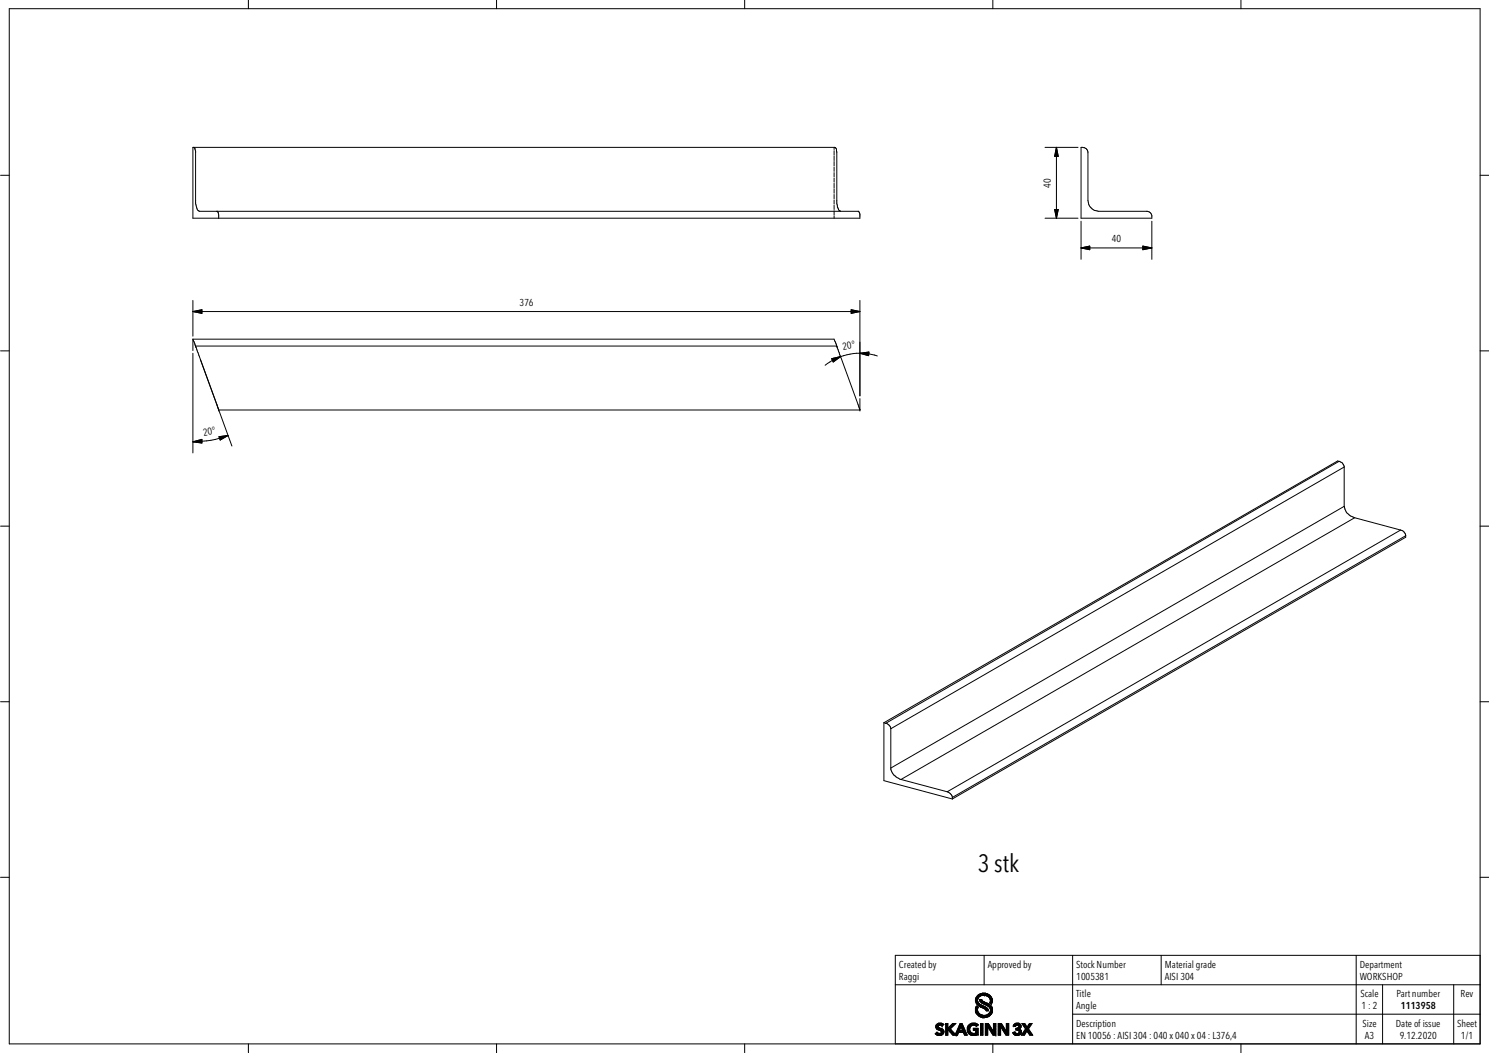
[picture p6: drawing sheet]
<svg xmlns="http://www.w3.org/2000/svg" width="420mm" height="297mm" viewBox="0 0 420 297" stroke-linecap="round" stroke-linejoin="round" font-family="sans-serif">
<g fill="none" stroke="#000" stroke-width=".28">
<path d="M70.1 0v2.5M140.1 0v2.5M210.1 0v2.5M280.2 0v2.5M350.2 0v2.5M2.6 2.5h415v292h-415zM.2 49.4h2.4M54.6 41.6l.4 .3 .2 .7v14.8l.5 1.8 .6 .4h185.9l.4 .8v1.2h-188.2v-20h181.1l.5 .3 .1 .9v14.6l.5 1.8 .6 .4M61.3 59.6l.3 .5 .1 1.5M235.4 41.6v.6M235.4 42.5v1.3M235.4 44v1.3"/>
<path d="M235.4 45.6v1.2M235.4 47.2v1.1M235.4 48.7v1.2M235.4 50.2v1.2M235.4 51.7v1.3M235.4 53.3v1.2M235.4 54.9v1.1M235.4 56.4v1.2M235.4 57.9v1.2M235.4 59.4v1.3M294.9 41.6h9.3M297.6 59.1h1l-.5 2.5z"/>
<path d="M298.1 41.6l.5 2.5h-1zM298.1 41.6v20M305 41.6a1.77 1.77 0 0 1 2 1.2v13.8a3.1 3.1 0 0 0 3 3h13.8l.7 .3 .4 .5 .1 1.2h-20zM417.6 49.4h2.6M235.4 61v.6M294.9 61.6h9.3M305 69.9l2.5-.5v1zM305 62.4v10.8M305 69.9h20M322.5 69.4l2.5 .5-2.5 .5zM325 62.4v10.8M.2 99h2.4"/>
<path d="M54.4 87.9l2.6-.5v1zM54.4 95.7h181l.7 1.9M54.4 95.7l7.3 20M54.4 84.8v10M54.4 95.7v3.2M54.4 99.7v28.1M54.4 87.9h188.2M55.2 97.6h.1M55.2 97.6h180.9M236.1 97.6h.1M236.1 97.6l6.5 17.9M240.2 87.4l2.4 .5-2.4 .5z"/>
<path d="M242.6 99.7l2.6-.4-.1 1zM242.6 84.8v26.9M242.6 99.7l2.6 .1 2.4 .6M242.6 99.7h-1.8l-3.6 .9M417.6 99h2.6M56.5 101.4l8.9 24.4M61.7 115.7h.1M61.7 115.7h180.9M234.7 101.2l2.5-.6-2.1 1.5zM237.2 100.6l-2.3 1-2.1 1.4M242.6 115.7h.1M242.6 112.4v3.3"/>
<path d="M54.4 124.6l2.6-.6v1zM61.8 123.2l2.5-.3-2.2 1.2zM64.3 122.9a26.1 26.1 0 0 1-9.9 1.7M377.9 130.1l-.5-.1-128 73.9M377.9 130.1l.9 .5 .5 1v11.2M377.9 130.1l-128 73.9M379.3 131.7l-127.9 73.9M.2 148.4h2.4M379.3 142.8a4.1 4.1 0 0 0 3 3.2M379.3 142.8l-127.9 73.9M382.3 146l12.9 3.5M382.3 146l-128.1 73.9"/>
<path d="M395.2 149.5l.9 .5a1.61 1.61 0 0 1 .6 1.6l-128 73.8M395.2 149.5l-127.9 73.9M396.7 151.1l-128 73.9M417.6 148.4h2.6M.2 198h2.4M417.6 198h2.6M249.4 203.9l.5 .1M249.4 203.9v16.3l19.3 5.2M249.9 204l.8 .4 .7 1v11.6a4 4 0 0 0 2.8 2.9M254.2 219.9l13.1 3.5M267.3 223.4l1.1 .7 .3 .7v.6M.2 247.5h2.4"/>
<path d="M417.6 247.5h2.6M252.6 277.8h165M277.7 269.5v8.3M302.7 269.5v25M327.6 269.5v8.3M382.7 269.5v25M390.1 277.8v16.7M410.2 277.8v16.7M417.6 269.5h-165v25M70.1 294.5v2.5M140.1 294.5v2.5M210.1 294.5v2.5"/>
<path d="M264.1 289.8l.2 .5M264.1 289.4v.4M264.1 291.8l.4 .2M264.3 290.3l.4 .2M264.4 291.2h.1M264.4 291.2l-.5 .5M264.4 291.2l.2 .1M264.4 291.2l-.5 .4 .2 .2M264.5 291.3l-.4 .4M264.5 288.8l-.3 .3M264.5 292l.2 .1M264.6 291.3l-.5 .5"/>
<path d="M264.6 291.3l.2 .2M264.7 291.4l-.5 .5M264.7 290.5l.5 .2M264.7 289.6l-.5 .6M264.7 292.1h.6M264.7 289.6l.1 .2M264.7 289.5v.1M264.8 291.5l-.5 .4M264.8 289.8l-.5 .5M264.8 288.6l-.7 .8M264.8 288.6h.8M264.8 291.5h.6"/>
<path d="M264.8 289.8l.1 .1M264.9 289.9l-.4 .5M264.9 289.9l.4 .2M265 291.5l-.5 .5M265.1 289.9l-.5 .5M265.1 289.2l-1 .9M265.1 288.6l-1 1M265.2 291.5l-.6 .5M265.2 290l-.5 .5M265.2 288.6l-1.1 1.2M265.2 289.1l.4 .1M265.2 289.1l-.1 .1"/>
<path d="M265.2 290.7h.1M265.3 290.1l-.5 .5M265.3 290.1l.7 .2M265.3 290.7l.3 .2M265.4 288.6l-1.3 1.3M265.5 290.1l-.5 .5M265.6 290.9v.5l-.9 .7M265.6 290.2l-.5 .5M265.6 288.6l-.5 .6M265.6 289.2l.2 .3M265.6 288.6l.7 .4M265.8 290.2l-.6 .5"/>
<path d="M265.8 288.6l-.6 .5M265.8 289.5h.1M265.8 290.2l-.5 .5M265.9 288.7l-.5 .5M265.9 291.8l-.6 .3M266 290.3l-.5 .5M266 288.8l-.4 .4M266 290.3l.3 .4M266.1 290.4l-.5 .5M266.1 288.9l-.4 .4M266.2 290.5l-.5 .5M266.3 290.7h.1"/>
<path d="M266.3 290.7v.8l-.5 .4M266.3 290.7l-1.4 1.4M266.3 290.7l-.7 .6M266.3 289l-.5 .4M266.3 289l-.5 .5M266.3 291.3l-.7 .8M266.3 291.1l-1 1M266.3 290.9l-1.2 1.2M266.9 288.7h.1M266.9 288.7h.6M266.9 288.7v3.3M267 288.7l-.1 .2"/>
<path d="M267.2 288.7l-.3 .4M267.5 290.5v1.5h-.6M267.5 288.7v1.4l1.3-1.4h.9l-1.6 1.5 1.5 1.6M267.5 291.8l-.3 .2M267.5 291.6l-.5 .4M267.5 291.4l-.6 .6M267.5 291.3l-.6 .6M267.5 291.1l-.6 .6M267.5 290.8l-.6 .7M267.5 290.7l-.6 .6M267.5 290.5l-.6 .7M267.5 289.9l-.6 .7"/>
<path d="M267.5 289.7l-.6 .7M267.5 289.6l-.6 .6M267.5 289.4l-.6 .7M267.5 289.1l-.6 .8M267.5 289l-.6 .6M267.5 288.8l-.6 .7M267.5 288.7l-.6 .6M267.5 290.5l1.4 1.5M268.2 290.3l-.4 .4M268.3 290.4l-.4 .5M268.4 290.5l-.4 .5M268.5 290.6l-.5 .5"/>
<path d="M268.6 290.7l-.5 .5M268.6 290.8l-.4 .5M268.7 290.9l-.4 .4M268.8 291l-.4 .4M268.9 292h1.3M268.9 291.1l-.4 .5M268.9 288.7l-2 2M269 291.2l-.4 .5M269.1 291.4l-.4 .4M269.1 291.3l-.5 .5M269.1 288.7l-2.2 2.3M269.3 291.5l-.5 .4"/>
<path d="M269.3 288.7l-1.8 1.8M269.4 291.6l-.5 .4M269.5 291.7l-.4 .3M269.5 288.7l-1.9 1.9M269.6 291.8l-.3 .2M269.7 288.7l-2 2M269.8 292h.1M270.3 291.7l-.3 .3M270.4 291.4l-.6 .6M270.8 290.7l-1.3 1.3M270.8 290.7h.8M270.8 290.5l-1.1 1.2"/>
<path d="M270.9 288.7h.1M270.9 288.7h.5l1.6 3.3h-.8l-.3-.7h-1.4l-.3 .7M270.9 290.2l-1.2 1.2M270.9 288.7l-1.3 3.1M271 290.7l-1.3 1.3M271.1 289.9l-1.2 1.2M271.2 290.7l-.6 .6M271.2 289.6l-1.1 1.1M271.2 288.7l-.4 .4M271.2 289.6l-.4 1.1M271.2 289.6l.4 1.1M271.3 290.7l-.5 .6"/>
<path d="M271.3 288.7l-.7 .7M271.5 290.7l-.6 .6M271.5 288.9l-1.2 1.2M271.5 288.7l-1 1M271.6 289l-1.4 1.4M271.7 289.1l-.5 .5M271.7 289.2l-.4 .5M271.8 289.4l-.5 .4M271.9 289.6l-.5 .6M271.9 289.5l-.6 .5M271.9 289.7l-.5 .5M272 290l-.5 .5"/>
<path d="M272 289.9l-.5 .5M272.1 290.2l-.5 .5M272.2 290.4l-.9 .9M272.2 290.2l-1 1.1M272.3 290.5l-.8 .8M272.4 290.8l-.5 .5M272.4 290.7l-.7 .6M272.4 291.1l-.5 .5M272.4 290.9l-.5 .5M272.5 291.2l-.5 .5M272.6 291.3l-.5 .5M272.7 291.6l-.4 .4"/>
<path d="M272.7 291.4l-.6 .5M272.8 291.7l-.4 .3M272.9 291.9l-.1 .1M272.9 291.8l-.3 .2M273 290.9l.2 .4M273 289.8v1.1M273.2 291.3l.1 .2M273.3 291.5l.4 .3M273.6 290.5l-.6 .6M273.6 290.7l-.5 .5M273.6 290.2l-.6 .7M273.7 290.9l-.5 .5"/>
<path d="M273.7 290.7l-.5 .6M273.7 290.1l-.7 .6M273.7 291.8l.3 .2M273.8 291l-.5 .5M273.8 289.7l-.8 1M273.8 288.9l-.7 .6M273.8 291l.3 .3M273.8 289.7l-.2 .5 .2 .8M273.9 291.2l-.5 .4M274 292h.1M274 291.3l-.5 .4M274.1 291.3l-.5 .5"/>
<path d="M274.1 291.3l.2 .1M274.1 288.7l-1.1 1.1M274.2 291.4l-.5 .4M274.3 291.4l-.4 .5M274.3 288.6l-1.3 1.5M274.3 291.4l.2 .1M274.5 291.5l-.5 .5M274.5 289.2l-.7 .5M274.5 289.2l.9 .2M274.6 288.6l-1.6 1.6M274.6 291.5l-.5 .5M274.7 290.1l-.1 .1"/>
<path d="M274.7 288.6l-1.7 1.8M274.8 291.5l-.6 .6M274.9 288.6l-.7 .7M275 291.5l-.6 .6M275 290.1l-.4 .2M275.1 288.6l-.6 .6M275.2 290.1l-.6 .5M275.2 291.4l-.6 .7M275.2 288.6l-.5 .6M275.2 288.6l-1.2 .1-.8 .6-.2 .5M275.2 281.9l.1 .7M275.2 284.4v1l.3 .5"/>
<path d="M275.2 291.4l-.7 .1M275.2 288.6l.3 .1M275.3 290.1l-.6 .6M275.3 282.6l.8 1.1M275.3 281.8l-.1 .1M275.3 290.7l-.1 .7M275.3 290.7h-.7v-.6h1.4v1.7M275.5 290.1l-.6 .6M275.5 288.7l-.6 .5M275.5 285.9l.7 .7M275.5 288.7l.4 .3M275.6 283.8l.5 .3-.3 .5"/>
<path d="M275.6 283.8l-.2 .3M275.6 283.8l-.4 .6M275.7 290.1l-.6 .6M275.7 288.8l-.5 .5M275.7 288.9l-.4 .5M275.7 283.9l-.5 .5M275.8 290.1l-.5 .6M275.8 285.1l-.5 .5M275.8 284.9l-.5 .6M275.8 284.7l-.6 .6M275.8 284.6l-.6 .6M275.8 284l-.6 .6"/>
<path d="M275.8 282.3l-.4 .5M275.8 282.1l-.5 .5M275.8 284.6l.2 .9M275.9 289l-.5 .4M275.9 285.4l-.4 .4M275.9 285.2l-.5 .5M275.9 284.1l-.7 .7M275.9 282.6l-.4 .4M275.9 282.4l-.5 .6M275.9 281.9l-.7 .6M275.9 282.4v.2M275.9 282.6l.2 .2"/>
<path d="M275.9 289l.1 .1M276 291.8h.1M276 289.1h.1M276 291.8l-.1 .1M276 291.6l-.3 .4M276 291.4l-.6 .7M276 291.3l-.8 .8M276 291.1l-1 1M276 290.9l-1.3 1.2M276 290.7l-.7 .6M276 290.5l-.7 .7M276 290.3l-.7 .7"/>
<path d="M276 290.2l-.7 .5M276 289.1l-.5 .4M276 285.5l-.5 .4M276 284.1l-.8 .9M276 282.7l-.4 .4M276 285.5l.2 .2M276 291.8l-.9 .3-1-.1M276 289.1l-.4 .5-.2-.2M276.1 285.6l-.4 .5M276.1 282.8l-.4 .5M276.1 281.5l-.3 .5 .1 .4M276.1 281.5l-.9 .9"/>
<path d="M276.1 282.8l.2 .2M276.1 283.7l.7 .4M276.2 285.7l-.5 .5M276.2 283l-.5 .4M276.2 286.6l.2 .2M276.2 285.7l.3 .4M276.3 285.8l-.6 .5M276.3 283l-.5 .5M276.3 283l.1 .2M276.3 285.9l-.4 .4M276.3 283.1l-.4 .4M276.4 286l-.4 .4"/>
<path d="M276.4 283.2l-.4 .4M276.4 280.4l-1 1M276.4 286.8l.3 .1M276.4 283.2l.3 .2M276.5 286.1l-.4 .4M276.5 283.3l-.4 .4M276.5 286.1l.9 .3M276.5 282.4l1 .8M276.6 281.9l-.2 .2M276.7 288.7h.1M276.7 288.7h.7v3.3h-.7M276.7 286.2l-.5 .4"/>
<path d="M276.7 283.4l-.4 .4M276.7 286.9l.4 .1M276.7 283.4l.8 .4M276.7 288.7v3.3M276.8 286.3l-.5 .4M276.8 283.5l-.5 .4M276.8 281.9l-.4 .4M276.8 280.2l-1.5 1.6M276.8 284.1l1 .5M276.8 288.7l-.1 .2M276.8 283.5l-.4 .5M276.9 286.3l-.5 .5"/>
<path d="M276.9 281.9l-.4 .5M276.9 280.8a2.04 2.04 0 0 1 2.2 .6M276.9 280.8l-.8 .7M277 286.3l-.5 .6M277 283.5l-.4 .6M277 282l-.4 .5M277 280.2l-1.8 1.7M277 282l-.6-.1 .1 .5M277 282l.2 .3M277.1 288.7l-.4 .4M277.1 282.2l-.4 .4M277.1 287h.3"/>
<path d="M277.2 286.3l-.5 .6M277.2 283.6l-.5 .5M277.2 282.3l-.4 .4M277.2 282.3l.2 .1M277.3 288.7l-.6 .5M277.3 283.6l-.5 .5M277.3 282.4l-.5 .4M277.3 280.2l-2.1 2M277.4 287h.1M277.4 291.6l-.6 .4M277.4 291.9l-.1 .1M277.4 291.8l-.3 .2"/>
<path d="M277.4 291.3l-.7 .7M277.4 291.2l-.7 .6M277.4 291l-.7 .7M277.4 290.8l-.7 .7M277.4 290.7l-.7 .6M277.4 290.4l-.7 .7M277.4 290.2l-.7 .7M277.4 290.1l-.7 .6M277.4 289.9l-.7 .7M277.4 289.7l-.7 .7M277.4 289.5l-.7 .7M277.4 289.3l-.7 .7"/>
<path d="M277.4 289.1l-.7 .7M277.4 289l-.7 .6M277.4 288.8l-.7 .6M277.4 286.4l-.6 .5M277.4 282.4l-.5 .5M277.4 287h.5M277.4 282.4l.1 .1M277.4 286.4h.1M277.4 283.7l-.5 .5M277.4 280.2l-.9 .9M277.4 286.4h.6M277.5 286.4l-.6 .5"/>
<path d="M277.5 283.8l-.4 .4M277.5 282.5l-.5 .5M277.5 283.2l.3 .1M277.5 282.5l.3 .1M277.5 283.8l.3 .1M277.6 282.5l-.4 .5M277.6 280.2l-.7 .6M277.7 286.4l-.6 .6M277.7 283.8l-.5 .5M277.8 283.9l-.4 .4M277.8 282.6l-.5 .5M277.8 280.2l-.6 .6"/>
<path d="M277.8 283.3l.7 .3M277.8 282.6l.2 .2M277.8 283.9l.1 .1M277.8 284.6h.1M277.9 280.8h.1M277.9 286.4l-.6 .6M277.9 282.7l-.5 .4M277.9 280.2h.1M277.9 284l-.5 .4M277.9 280.2a2.2 2.2 0 0 0-2.6 1.6M277.9 287h.3M277.9 284l.6 .3"/>
<path d="M277.9 284.6l.3 .3M277.9 280.2l1.1 .4M278 292h.7v-2.4l1.5 2.4M278 286.4l-.6 .6M278 284.1l-.4 .4M278 282.8l-.5 .4M278 280.2l-.6 .6M278 282.8l.5 .2M278.1 284.1l-.4 .5M278.1 282.8l-.4 .5M278.1 280.2l-.5 .6M278.2 288.7l-.2 .1"/>
<path d="M278.2 284.9l.1 .2M278.3 286.3l-.7 .8M278.3 284.1l-.5 .5M278.3 282.9l-.5 .4M278.3 280.2l-.5 .6M278.4 288.7l-.4 .4M278.4 284.2l-.5 .4M278.4 283l-.5 .4M278.5 284.3l-.5 .4M278.5 280.2l-.6 .6M278.5 283.6l.4 .3M278.5 284.3l.4 .6"/>
<path d="M278.5 288.7l-.5 .5M278.5 284.4l-.4 .4M278.5 283l-.5 .5M278.5 280.3l-.4 .5M278.5 283l.5 .2a1.71 1.71 0 0 1 1.1 1.4M278.6 286.2l-.8 .9M278.6 284.5l-.4 .4M278.6 283l-.4 .5M278.7 291.8l-.2 .2M278.7 291.7l-.3 .3M278.7 291.5l-.5 .5M278.7 291.3l-.7 .7"/>
<path d="M278.7 291.2l-.7 .6M278.7 290.9l-.7 .7M278.7 290.7l-.7 .7M278.7 290.6l-.7 .7M278.7 290.4l-.7 .7M278.7 290.2l-.7 .7M278.7 290l-.7 .7M278.7 289.8l-.7 .7M278.7 284.6l-.4 .5M278.7 280.4l-.4 .4M278.8 288.7l-.8 .7M278.8 284.7l-.4 .5"/>
<path d="M278.8 283l-.5 .5M278.8 280.4l-.4 .5M278.9 288.7h.1M278.9 288.7h-.9v3.3M278.9 288.7l-.9 .9M278.9 285.1l-.2 .1M278.9 284.9l-.4 .3M278.9 283.1l-.4 .5M278.9 283.9l.4 .4M278.9 284.9v.3l-.6-.1M278.9 288.7l1.4 2.3M279 288.9l-1 .8"/>
<path d="M279 280.5l-.5 .4M279 289l-1 .9M279 283.2l-.5 .5M279 280.6l-.4 .4M279 280.6l.3 .2M279.1 289.1l-1.1 1.1M279.1 283.3l-.4 .4M279.1 281.4l.2 .3M279.2 289.1l-1.2 1.2M279.2 283.4l-.4 .4M279.2 280.7l-.5 .4M279.3 289.4l-.4 .5"/>
<path d="M279.3 289.3l-.5 .4M279.3 283.5l-.4 .4M279.3 280.8l-.4 .4M279.3 281.7l.2 .7M279.3 284.3l.2 .3M279.3 280.8l.2 .1M279.4 289.6l-.4 .4M279.4 280.8l-.4 .5M279.5 289.6l-.5 .5M279.5 284.6a1.5 1.5 0 0 1-1.5 1.8M279.5 283.5l-.5 .5M279.5 282.4l-.1 .3"/>
<path d="M279.5 280.9l-.5 .4M279.5 280.9l.2 .4M279.6 289.7l-.6 .5M279.6 283.6l-.6 .5M279.6 281l-.5 .4M279.6 289.9l-.5 .4M279.6 283.7l-.4 .4M279.6 281.1l-.4 .4M279.7 290l-.5 .4M279.7 283.8l-.4 .5M279.7 281.3l-.4 .4M279.7 281.3a1.62 1.62 0 0 1 0 2"/>
<path d="M279.8 290.2l-.4 .5M279.8 290.1l-.5 .5M279.8 285.9l-.7 .8M279.8 284l-.5 .4M279.8 283.2l-.1 .1M279.8 281.4l-.4 .5M279.8 281.3l-.5 .5M279.8 285.9l-.6 .7-1 .4M279.9 290.3l-.4 .4M279.9 284.1l-.4 .5M279.9 284.1l-.5 .4M279.9 281.6l-.5 .5"/>
<path d="M280 290.4l-.4 .5M280 285.6l-1.3 1.3M280 284.3l-.5 .5M280 282.9l-.4 .3M280 281.9l-.5 .5M280 281.8l-.5 .5M280.1 290.7l-.5 .5M280.1 290.6l-.5 .4M280.1 284.6v1l-.3 .3M280.1 285.3l-1.6 1.6M280.1 285.1l-1.9 1.9M280.1 284.9l-2.2 2.1"/>
<path d="M280.1 284.7l-.7 .8M280.1 284.6l-.6 .6M280.1 284.4l-.6 .6M280.1 282.6l-.5 .5M280.1 282.4l-.7 .6M280.1 282.2l-.8 .8M280.1 282l-.9 .9 .5 .4M280.2 294.5v2.5M280.2 290.7l-.5 .6M280.2 292h.8M280.2 290.9l-.4 .4M280.3 291l-.4 .5"/>
<path d="M280.4 288.7l-.1 .1M280.6 288.7l-.3 .3M280.8 288.7l-.5 .4M281 292h.1M281 288.7h-.7v2.3M281 291.8l-.2 .2M281 291.6l-.4 .4M281 291.4l-.6 .6M281 291.3l-.8 .7M281 291.1l-.8 .8M281 290.9l-.9 .9M281 290.7l-1 1"/>
<path d="M281 290.5l-1.1 1.1M281 290.3l-.7 .7M281 290.2l-.7 .6M281 290l-.7 .7M281 289.7l-.7 .7M281 289.6l-.7 .6M281 289.4l-.7 .7M281 289.2l-.7 .7M281 289.1l-.7 .5M281 288.9l-.7 .6M281 288.7l-.7 .6M281 288.7v3.3"/>
<path d="M281.9 288.7l-.2 .2M282.1 288.7l-.4 .4M282.3 288.7l-.6 .5M282.4 291.9l-.1 .1M282.4 291.8l-.3 .2M282.4 291.6l-.5 .4M282.4 291.4l-.7 .6M282.4 291.2l-.7 .6M282.4 291l-.7 .7M282.4 290.8l-.7 .7M282.4 290.7l-.7 .6M282.4 290.4l-.7 .7"/>
<path d="M282.4 290.2l-.7 .7M282.4 290.1l-.7 .6M282.4 289.9l-.7 .7M282.4 289.7l-.7 .7M282.4 288.7l-.7 .8M282.6 288.9l-.9 .9M282.6 288.8l-.9 .8M282.7 289l-1 1M282.8 289.1l-1.1 1.1M282.9 289.2l-.5 .4M282.9 289.3l-.5 .5M283 289.5l-.5 .4"/>
<path d="M283.1 289.6l-.4 .6M283.1 289.6l-.5 .4M283.2 289.8l-.4 .4M283.3 289.9l-.4 .5M283.4 290l-.5 .5M283.5 290.2l-.6 .4M283.5 290.2l-.5 .5M283.6 290.5l-.4 .4M283.6 290.4l-.5 .4M283.7 290.6l-.4 .5M283.8 290.7l-.4 .5M283.9 290.8l-.5 .5"/>
<path d="M284.1 288.7l-.1 .1M284.3 288.7l-.3 .4M284.5 288.7l-.5 .5M284.6 288.7v3.3h-.7l-1.5-2.4v2.4h-.7M284.6 288.7h-.6v2.3l-1.4-2.3h-.9v3.3M284.6 291.8l-.1 .2M284.6 291.7l-.3 .3M284.6 291.5l-.5 .5M284.6 291.3l-.6 .7M284.6 291.2l-.8 .7M284.6 290.9l-.8 .9M284.6 290.7l-.9 1.1"/>
<path d="M284.6 290.6l-1 1.1M284.6 290.4l-1.1 1.1M284.6 290.2l-1.1 1.2M284.6 290l-.6 .7M284.6 289.8l-.6 .7M284.6 289.6l-.6 .7M284.6 289.5l-.6 .7M284.6 289.3l-.6 .6M284.6 289.1l-.6 .6M284.6 288.9l-.6 .7M284.6 288.7l-.6 .7M285.8 291.3h.1"/>
<path d="M285.8 291.3l.2 .4M285.9 289.4h.1M286 291.7l.2 .1M286.1 291.2l-.2 .2M286.2 291.8l.2 .2M286.3 291.1l-.4 .4M286.4 291.2l-.4 .5M286.4 291.2l.1 .1M286.4 291.2l-.6 .1M286.4 292l.3 .1M286.5 291.3l-.4 .5M286.5 288.7l-.5 .5"/>
<path d="M286.5 291.3l.2 .2M286.6 291.4l-.4 .4M286.7 290.1h.1M286.7 291.5l-.5 .4M286.7 290.1v.5M286.7 290.6h.4M286.7 291.5h.1M286.8 288.6l-.8 .9M286.8 289.2l-.2 .4-.7-.2M286.8 291.5l-.4 .5M286.8 289.1h.2M286.8 291.5l.2 .1"/>
<path d="M286.9 290.1l-.2 .1M287 291.6l-.5 .4M287 288.6l-.8 .9M287 289.1l.3 .1M287.1 290l-.4 .4M287.1 290l-.4 .1M287.1 290.6l.1 .1M287.2 291.5l-.5 .6M287.2 288.6l-1 1M287.2 290.7h.1M287.3 289.2l.1 .1M287.3 288.6l-.9 1"/>
<path d="M287.3 290.7l.3 .5M287.4 291.4h.1M287.4 289.4l.1 .3-.4 .3M287.4 289.3v.1M287.5 288.6l-.5 .5M287.6 288.7l-.4 .4M287.6 291.2l-.6 .4M287.7 290.3l.4 .4M287.8 288.8l-.5 .4M287.9 290.4l-.5 .3M287.9 288.9l-.5 .4M287.9 291.8l-1.2 .3"/>
<path d="M287.9 290.4l-.4 .4M287.9 289l.2 .8-.8 .9M287.9 289l-.5 .4M287.9 289l-.5-.4h-.7l-.8 .8M288 290.6l-.4 .4M288 289.1l-.5 .5M288.1 291.6l-.3 .3M288.1 290.7l-.5 .5M288.1 289.7l-.9 1M288.1 289.5l-1 1.1M288.1 289.4l-1.2 1.2M288.1 289.2l-1.4 1.4"/>
<path d="M288.1 290.7h.1M288.2 291.3l-.8 .8M288.2 291.1l-1 1M288.2 290.9l-1.2 1.2M288.2 290.7l-1.4 1.4M288.2 290.7l-.2 1M288.6 288.7l-.2 .2M288.8 288.7l-.3 .3M289 288.7l-.4 .4M289.1 288.7h-.7l1 1.5-1.2 1.8h.8l.8-1.2M289.1 288.7l-.4 .4M289.1 288.7l.7 1"/>
<path d="M289.2 291.8l-.2 .2M289.2 288.8l-.5 .5M289.3 288.9l-.5 .5M289.4 289.1l-.5 .4M289.5 291.3l-.7 .7M289.5 289.2l-.5 .5M289.5 289.1l-.5 .5M289.5 289.4l-.4 .4M289.6 289.5l-.4 .4M289.7 290.9l-1.1 1.1M289.7 289.6l-.4 .5M289.8 289.7l-.5 .5"/>
<path d="M290.2 290.4l-.4 .4M290.2 290.2l-1.8 1.8M290.3 290.5l-.4 .4M290.4 290.6l-.4 .5M290.5 288.7h.1M290.5 288.7h.7l-1 1.5 1.2 1.8h-.8l-.8-1.2M290.5 290.7l-.5 .5M290.5 288.7l-.7 1M290.6 290.8l-.5 .5M290.6 289.6l-2.3 2.3M290.6 290.9l-.5 .5M290.6 288.7l-.5 .4"/>
<path d="M290.7 291.2l-.4 .4M290.7 291l-.5 .5M290.8 291.3l-.4 .5M290.8 288.7l-.9 .9M290.9 291.3l-.4 .5M290.9 289.1l-2.3 2.3M291 291.4l-.5 .5M291 288.7l-1.7 1.7M291.1 291.6l-.5 .4M291.2 291.7l-.4 .3M291.2 288.7l-2.2 2.2M291.2 291.8l-.2 .2"/>
<path d="M291.3 291.9l-.1 .1M302.7 286.1h114.9M350.2 294.5v2.5"/>
</g>
<path d="M297.6 59.1h1l-.5 2.5zM298.1 41.6l.5 2.5h-1zM305 69.9l2.5-.5v1zM322.5 69.4l2.5 .5-2.5 .5zM54.4 87.9l2.6-.5v1zM240.2 87.4l2.4 .5-2.4 .5zM242.6 99.7l2.6-.4-.1 1zM234.7 101.2l2.5-.6-2.1 1.5zM54.4 124.6l2.6-.6v1zM61.8 123.2l2.5-.3-2.2 1.2z" fill="#000"/>
<text font-size="7" x="275.9" y="246">3 stk</text>
<g font-size="2.8">
<text x="296.5" y="53" transform="rotate(-90 296.5 53)">40</text>
<text x="313.8" y="68.3">40</text>
<text x="146.6" y="86.3">376</text>
<text x="237.9" y="98.6" transform="rotate(-10 237.9 98.6)">20°</text>
<text x="57.5" y="122.9" transform="rotate(-10 57.5 122.9)">20°</text>
<text x="253.6" y="273">Created by</text>
<text x="278.7" y="273">Approved by</text>
<text x="303.7" y="273">Stock Number</text>
<text x="328.7" y="273">Material grade</text>
<text x="383.7" y="273">Department</text>
<text x="253.6" y="276.4">Raggi</text>
<text x="303.7" y="276.4">1005381</text>
<text x="303.7" y="281.3">Title</text>
<text x="328.7" y="276.4">AISI 304</text>
<text x="383.7" y="276.4">WORKSHOP</text>
<text x="383.9" y="281.3">Scale</text>
<text x="394" y="281.3">Part number</text>
<text x="412.1" y="281.3">Rev</text>
<text x="303.7" y="284.6">Angle</text>
<text x="384.2" y="284.6">1 : 2</text>
<text x="395.3" y="284.6">1113958</text>
<text x="303.7" y="289.6">Description</text>
<text x="303.7" y="293">EN 10056 : AISI 304 : 040 x 040 x 04 : L376,4</text>
<text x="384.5" y="289.6">Size</text>
<text x="385.1" y="293">A3</text>
<text x="393.9" y="289.6">Date of issue</text>
<text x="395" y="293">9.12.2020</text>
<text x="411.1" y="289.6">Sheet</text>
<text x="412.2" y="293">1/1</text>
</g>
</svg>
